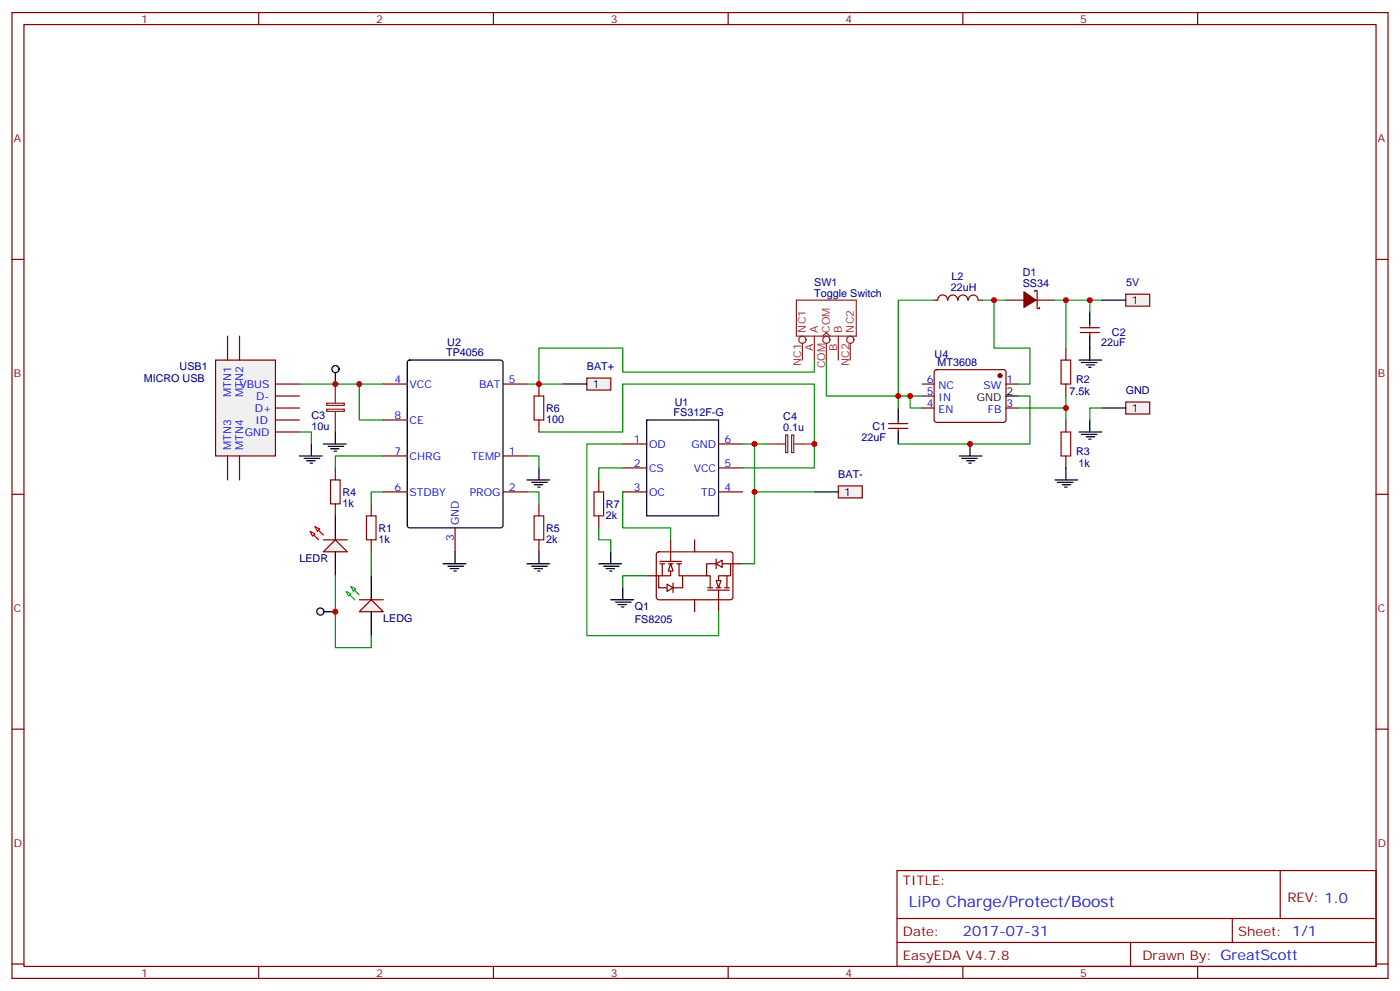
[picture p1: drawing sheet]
<svg xmlns="http://www.w3.org/2000/svg" width="412mm" height="292mm" viewBox="0 0 412 292" stroke-linecap="round" stroke-linejoin="round" font-family="sans-serif">
<g fill="none" stroke="#870000" stroke-width=".35">
<path d="M3.5 3.7h405.4v284.3h-405.4zM7.1 7.2h398.2v277.3h-398.2zM76.2 3.7v3.5M145.3 3.7v3.5M214.5 3.7v3.5M283.6 3.7v3.5M352.8 3.7v3.5M3.5 76.4h3.6M405.3 76.4h3.6M183.4 130.7h7.1M183.4 137.8h7.1M211.7 130.7h7"/>
<path d="M211.7 137.8h7M3.5 145.5h3.6M183.4 144.8h7.1M211.7 144.8h7M405.3 145.5h3.6M3.5 214.7h3.6M405.3 214.7h3.6M264.2 256.3h141.1v28.2h-141.1zM377.1 256.3v14.1M264.2 270.4h141.1M264.2 277.5h141.1M333 277.5v7"/>
<path d="M363 270.4v7.1M3.5 283.8h3.6M76.2 284.5v3.5M145.3 284.5v3.5M214.5 284.5v3.5M283.6 284.5v3.5M352.8 284.5v3.5M405.3 283.8h3.6"/>
</g>
<path d="M190.5 123.6h21.2v28.3h-21.2z" fill="none" stroke="#000" stroke-width=".35"/>
<path d="M63.5 106h17.6v28.2h-17.6z" fill="#f0f0f0" stroke="#870000" stroke-width=".35"/>
<g fill="none" stroke="#870000" stroke-width=".35">
<path d="M67 99v7M70.6 99v7M318.2 96.5h5.6M318.2 97.9h5.6M321 95.4v1.1M321 97.9v1.1M81.1 113.1h7.1M81.1 116.6h7.1M112.9 113.1h7M148.2 113.1h7M67 134.2v7.1M70.6 134.2v7.1"/>
<path d="M81.1 127.2h7.1M81.1 120.1h7.1M81.1 123.6h7.1M112.9 123.6h7M112.9 134.2h7M148.2 134.2h7M261.8 126.1h5.6M261.8 124.7h5.6M264.6 123.6v1.1M264.6 126.1v1.1M95.2 158.9h7.1M109.4 148.3v3.6"/>
<path d="M109.4 158.9v3.6M112.9 144.8h7M134.1 155.4v7.1M148.2 144.8h7"/>
</g>
<g fill="none" stroke="#8c2424" stroke-width=".35">
<path d="M234.6 88.4h17.6v10.6h-17.6zM239.9 99v7M242.4 99l1-1.1 1.1 1.1M246.9 99v7M96.2 118.7h5.2v.6h-5.2zM98.8 113.1v5.6M236.4 101.1v4.9M243.4 101.1v4.9M250.5 101.1v4.9M96.2 120.5h5.2v.6h-5.2zM98.8 121.2v6"/>
<circle cx="236.4" cy="100" r="1.06"/>
<circle cx="243.4" cy="100" r="1.06"/>
<circle cx="250.5" cy="100" r="1.06"/>
</g>
<path d="M321 91.9v3.5M321 99v3.5M120.2 106.2l.4-.2h26.9l.6 .4 .1 48.3-.5 .6-27.1 .1-.6-.5-.1-48.2zM264.6 120.1v3.5M264.6 127.2v3.5" fill="none" stroke="#000" stroke-width=".35"/>
<path d="M107.9 151.9h2.9v7h-2.9z" fill="none" stroke="#a10000" stroke-width=".35"/>
<path d="M91.4 156.5l2.4 2.4M92.8 155l2.4 2.5" fill="none" stroke="#f00" stroke-width=".35"/>
<path d="M95.2 162.5l3.6-3.6 3.5 3.6z" fill="#f0f0f0" stroke="#870000" stroke-width=".35"/>
<g fill="#f0f0f0" stroke="#f00" stroke-width=".35">
<path d="M92.8 155l1.4 .8-.7 .7z"/>
<path d="M91.4 156.5l1.4 .7-.7 .7z"/>
</g>
<path d="M98.8 151.9v7M98.8 162.5v7" fill="none" stroke="#000" stroke-width=".35"/>
<path d="M102 174.1l2.4 2.5M103.4 172.7l2.4 2.5" fill="none" stroke="#0f0" stroke-width=".35"/>
<path d="M105.8 176.6h7.1" fill="none" stroke="#870000" stroke-width=".35"/>
<path d="M105.8 180.1l3.6-3.5 3.5 3.5z" fill="#f0f0f0" stroke="#870000" stroke-width=".35"/>
<g fill="#f0f0f0" stroke="#0f0" stroke-width=".35">
<path d="M103.4 172.7l1.4 .7-.7 .7z"/>
<path d="M102 174.1l1.4 .7-.7 .7z"/>
</g>
<path d="M109.4 169.5v7.1M109.4 180.1v7" fill="none" stroke="#000" stroke-width=".35"/>
<path d="M312.6 106h2.8v7.1h-2.8zM312.6 127.2h2.8v7h-2.8z" fill="none" stroke="#a10000" stroke-width=".35"/>
<path d="M314 102.5v3.5M314 113.1v3.5M314 123.6v3.6M314 134.2v3.6" fill="none" stroke="#870000" stroke-width=".35"/>
<path d="M331.6 86.6h7.1v3.5h-7.1z" fill="#f0f0f0" stroke="#870000" stroke-width=".35"/>
<path d="M324.6 88.4h7" fill="none" stroke="#000" stroke-width=".35"/>
<g fill="none" stroke="#870000" stroke-width=".35">
<path d="M193.6 162.7l.4-.2h21.5l.4 .7-.1 12.9-.6 .5-21.4-.1-.5-.6v-12.7zM194.4 165.3h6.3M194.4 166h1.4M195.1 166v3.5M196.8 166h1.5M197.6 166v3.5h-3.6v3.5h2.5M197.6 162.5v2.8M198.3 171.6v2.8M199.3 166h1.4M200 166v3.5h1.1v3.5h-2.8M201.1 169.5h7M208.5 173.7h6.3"/>
<path d="M208.5 173h1.4M211 166h-2.9v3.5h1.1v3.5M211 164.6v2.8M211 173h1.4M211.7 173.7v2.9M212.7 166h2.5v3.5h-3.5v3.5M213.4 173h1.4M214.1 169.5v3.5"/>
</g>
<g fill="#fff" stroke="#870000" stroke-width=".35">
<path d="M197.6 166l.7 2.1h-1.5z"/>
<path d="M196.5 172l1.8 1-1.8 1.1z"/>
<path d="M211 170.9h1.4l-.7 2.1z"/>
<path d="M211 166l1.7-1.1v2.1z"/>
</g>
<path d="M98.8 137.8v3.5M98.8 148.3v3.6M158.7 148.3v3.6M158.7 158.9v3.6M197.6 158.9v3.6M204.6 158.9v3.6M190.5 169.5h3.5M204.6 176.6v3.5M211.7 176.6v3.5M215.2 166h3.5" fill="none" stroke="#870000" stroke-width=".35"/>
<path d="M97.4 141.3h2.8v7h-2.8zM157.3 151.9h2.9v7h-2.9z" fill="none" stroke="#a10000" stroke-width=".35"/>
<path d="M172.9 111.3h7v3.5h-7z" fill="#f0f0f0" stroke="#870000" stroke-width=".35"/>
<path d="M165.8 113.1h7.1" fill="none" stroke="#000" stroke-width=".35"/>
<path d="M157.3 116.6h2.9v7h-2.9z" fill="none" stroke="#a10000" stroke-width=".35"/>
<path d="M158.7 113.1v3.5M158.7 123.6v3.6" fill="none" stroke="#870000" stroke-width=".35"/>
<path d="M225.8 130.7h5.6M231.4 128.1h.7v5.1h-.7zM233.2 128.1h.6v5.1h-.6zM233.9 130.7h6" fill="none" stroke="#8c2424" stroke-width=".35"/>
<path d="M246.9 143.1h7.1v3.5h-7.1z" fill="#f0f0f0" stroke="#870000" stroke-width=".35"/>
<path d="M239.9 144.8h7" fill="none" stroke="#000" stroke-width=".35"/>
<path d="M175 144.8h2.8v7.1h-2.8z" fill="none" stroke="#a10000" stroke-width=".35"/>
<path d="M176.4 141.3v3.5M176.4 151.9v3.5" fill="none" stroke="#870000" stroke-width=".35"/>
<path d="M331.6 118.4h7.1v3.5h-7.1z" fill="#f0f0f0" stroke="#870000" stroke-width=".35"/>
<g fill="none" stroke="#000" stroke-width=".35">
<path d="M98.8 109.5v3.6M296.3 116.6h3.6M317.9 106h6.7M318.6 106.7h4.5M320 107.4h2.4M320.7 108.1h.7M321 102.5v3.5M88.2 134.2h6.7M89.6 134.9h4.6M90.3 135.6h2.5M91.4 136.3h.7M91.7 130.7v3.5"/>
<path d="M95.2 130.7h6.8M96.7 131.4h4.5M97.4 132.1h2.4M98.4 132.8h.7M98.8 127.2v3.5M282.6 134.2h6.7M283.3 134.9h4.6M284.7 135.6h2.5M285.4 136.3h.7M285.8 130.7v3.5M324.6 120.1h7M130.5 166h6.7"/>
<path d="M131.9 166.7h4.6M132.6 167.4h2.5M133.7 168.1h.7M134.1 162.5v3.5"/>
</g>
<g fill="none" stroke="#870000" stroke-width=".35">
<path d="M279.1 88.3a1.41 1.41 0 0 0-1.4-1.5 1.41 1.41 0 0 0-1.4 1.5l-1.1 .1M279.3 88.3a1.41 1.41 0 0 1 1.4-1.4 1.41 1.41 0 0 1 1.4 1.4M282.2 88.3a1.41 1.41 0 0 1 1.5-1.5 1.41 1.41 0 0 1 1.4 1.5M285.3 88.3a1.41 1.41 0 0 1 1.4-1.4 1.41 1.41 0 0 1 1.4 1.4M288.2 88.4h1.1M296.3 88.4h5.3M304.8 85.9v-.4h.7v5.3h.7v-.3M305.2 88.4h5.2M271.6 113.1h3.6M271.6 116.6h3.6M275.4 109l.5-.2h19.7l.5 .2 .2 .5v14.4l-.7 .5-20-.1-.4-.7v-14.1zM296.3 113.1h3.6"/>
<path d="M271.6 120.1h3.6M296.3 120.1h3.6"/>
</g>
<g fill="#870000" stroke="#870000" stroke-width=".35">
<path d="M301.6 85.9l3.6 2.5-3.6 2.1z"/>
<circle cx="294.6" cy="110.6" r=".53"/>
</g>
<circle cx="98.8" cy="108.7" r="1.06" fill="#f0f0f0" stroke="#000" stroke-width=".35"/>
<path d="M95.2 180.1h3.6" fill="none" stroke="#000" stroke-width=".35"/>
<circle cx="94.4" cy="180" r="1.06" fill="#f0f0f0" stroke="#000" stroke-width=".35"/>
<g fill="none" stroke="#000" stroke-width=".35">
<path d="M158.7 137.8v3.5M314 137.8v3.5M317.9 127.2h6.7M318.6 127.9h4.5M320 128.6h2.4M320.7 129.3h.7M321 123.6v3.6M155.2 141.3h6.7M156.6 142h4.6M157.3 142.7h2.5M158.4 143.4h.7M310.8 141.3h6.7"/>
<path d="M311.5 142h4.6M312.9 142.7h2.5M313.6 143.4h.7M155.2 166h6.7M156.6 166.7h4.6M157.3 167.4h2.5M158.4 168.1h.7M158.7 162.5v3.5M176.4 166h6.7M177.8 166.7h4.6M178.5 167.4h2.5M179.6 168.1h.7"/>
<path d="M179.9 176.6h6.7M179.9 162.5v3.5M181.3 177.3h4.6M182 178h2.5M183.1 178.7h.7M183.4 173v3.6"/>
</g>
<g fill="none" stroke="#008700" stroke-width=".35">
<path d="M275.2 88.4h-10.6v28.2h-21.2v-10.6M289.3 88.4h7M292.8 88.4v14.1h10.6v10.6h-3.5M310.4 88.4h3.6M321 91.9v-3.5h-7v14.1M321 88.4h3.6M88.2 113.1h24.7M105.8 113.1v10.5h7.1M155.2 113.1h10.6M239.9 106v3.5h-56.5v-7h-24.7v10.6M268.1 116.6v3.5h3.5M271.6 116.6h-7v3.5"/>
<path d="M299.9 116.6h3.5v14.1h-38.8M314 116.6v3.5M88.2 127.2h3.5v3.5M112.9 134.2h-14.1v3.6M155.2 134.2h3.5v3.6M158.7 127.2h24.7v-14.1h56.5v24.7h-21.2M183.4 130.7h-10.5v56.4h38.8v-7M183.4 137.8h-7v3.5M218.7 130.7h7.1M222.2 130.7v35.3h-3.5M299.9 120.1h14.1v3.5M324.6 120.1h-3.6v3.5"/>
<path d="M112.9 144.8h-3.5v3.5M155.2 144.8h3.5v3.5M176.4 155.4v3.5h3.5v3.6M183.4 144.8v10.6h14.2v3.5M222.2 144.8h17.7M98.8 169.5v21.2h10.6v-3.6M109.4 162.5v7M190.5 169.5h-7.1v3.5"/>
</g>
<g fill="#c00">
<circle cx="314" cy="120.1" r=".88"/>
<circle cx="321" cy="88.4" r=".88"/>
<circle cx="105.8" cy="113.1" r=".88"/>
<circle cx="98.8" cy="180.1" r=".88"/>
<circle cx="98.8" cy="113.1" r=".88"/>
<circle cx="239.9" cy="130.7" r=".88"/>
<circle cx="222.3" cy="130.7" r=".88"/>
<circle cx="222.3" cy="144.8" r=".88"/>
<circle cx="158.8" cy="113.1" r=".88"/>
<circle cx="285.8" cy="130.7" r=".88"/>
<circle cx="314" cy="88.4" r=".88"/>
<circle cx="264.6" cy="116.6" r=".88"/>
<circle cx="268.1" cy="116.6" r=".88"/>
<circle cx="292.8" cy="88.4" r=".88"/>
</g>
<text font-size="4.6" fill="#00f" x="267.8" y="266.9">LiPo Charge/Protect/Boost</text>
<text font-size="4.2" fill="#00f" x="283.6" y="275.7">2017-07-31</text>
<g font-size="3.9" fill="#800">
<text x="266" y="260.5">TITLE:</text>
<text x="379.2" y="265.5">REV: 1.0</text>
<text x="266" y="275.7">Date:</text>
<text x="364.8" y="275.7">Sheet: 1/1</text>
<text x="266" y="282.8">EasyEDA V4.7.8</text>
<text x="336.5" y="282.8">Drawn By: GreatScott</text>
</g>
<g font-size="3.2" fill="#800">
<text x="41.6" y="6.7">1</text>
<text x="110.8" y="6.7">2</text>
<text x="179.9" y="6.7">3</text>
<text x="249.1" y="6.7">4</text>
<text x="318.2" y="6.7">5</text>
<text x="4.1" y="41.8">A</text>
<text x="405.9" y="41.8">A</text>
<text x="4.1" y="110.9">B</text>
<text x="405.9" y="110.9">B</text>
<text x="4.1" y="180.1">C</text>
<text x="405.9" y="180.1">C</text>
<text x="4.1" y="249.2">D</text>
<text x="405.9" y="249.2">D</text>
<text x="41.6" y="287.5">1</text>
<text x="110.8" y="287.5">2</text>
<text x="179.9" y="287.5">3</text>
<text x="249.1" y="287.5">4</text>
<text x="318.2" y="287.5">5</text>
</g>
<g font-size="3.2" fill="#000080">
<text x="280.3" y="82.6">L2</text>
<text x="301.3" y="81.2">D1</text>
<text x="239.9" y="87.3">Toggle Switch</text>
<text x="239.9" y="84.1">SW1</text>
<text x="280.1" y="85.8">22uH</text>
<text x="301.3" y="84.5">SS34</text>
<text x="331.8" y="84.3">5V</text>
<text x="131.8" y="101.8">U2</text>
<text x="324.4" y="102">22uF</text>
<text x="327.6" y="98.8">C2</text>
<text x="131.4" y="105">TP4056</text>
<text x="275.3" y="105.5">U4</text>
<text x="276.2" y="107.8">MT3608</text>
<text x="42.3" y="112.6">MICRO USB</text>
<text x="52.9" y="109.1">USB1</text>
<text x="172.9" y="109.1">BAT+</text>
<text x="317" y="112.9">R2</text>
<text x="198.8" y="119.4">U1</text>
<text x="315" y="116.4">7.5k</text>
<text x="331.6" y="116.1">GND</text>
<text x="91.7" y="123.5">C3</text>
<text x="160.9" y="124.5">100</text>
<text x="160.9" y="121.3">R6</text>
<text x="198.4" y="122.6">FS312F-G</text>
<text x="230.7" y="123.8">C4</text>
<text x="91.7" y="126.7">10u</text>
<text x="230.7" y="127">0.1u</text>
<text x="253.8" y="129.8">22uF</text>
<text x="257" y="126.5">C1</text>
<text x="317" y="134.1">R3</text>
<text x="317.7" y="137.6">1k</text>
<text x="246.9" y="140.8">BAT-</text>
<text x="100.9" y="149.2">1k</text>
<text x="100.9" y="146">R4</text>
<text x="178.5" y="149.5">R7</text>
<text x="178.5" y="152.7">2k</text>
<text x="111.5" y="159.8">1k</text>
<text x="111.5" y="156.6">R1</text>
<text x="160.9" y="159.8">2k</text>
<text x="160.9" y="156.6">R5</text>
<text x="88.2" y="165.5">LEDR</text>
<text x="187" y="179.6">Q1</text>
<text x="112.9" y="183.2">LEDG</text>
<text x="187" y="183.5">FS8205</text>
</g>
<g font-size="3.2">
<text x="333.4" y="89.4">1</text>
<text x="174.6" y="114.1">1</text>
<text x="287.7" y="118">GND</text>
<text x="296.5" y="116.2">2</text>
<text x="333.4" y="121.2">1</text>
<text x="248.7" y="145.9">1</text>
</g>
<g font-size="3.2" fill="#8d2323">
<text x="237.4" y="97.9" transform="rotate(-90 237.4 97.9)">NC1</text>
<text x="240.9" y="97.9" transform="rotate(-90 240.9 97.9)">A</text>
<text x="244.5" y="97.9" transform="rotate(-90 244.5 97.9)">COM</text>
<text x="248" y="97.9" transform="rotate(-90 248 97.9)">B</text>
<text x="251.5" y="97.9" transform="rotate(-90 251.5 97.9)">NC2</text>
<text x="236" y="107.7" transform="rotate(-90 236 107.7)">NC1</text>
<text x="239.5" y="103.2" transform="rotate(-90 239.5 103.2)">A</text>
<text x="246.6" y="103.2" transform="rotate(-90 246.6 103.2)">B</text>
<text x="250.1" y="107.7" transform="rotate(-90 250.1 107.7)">NC2</text>
<text x="243.1" y="108.5" transform="rotate(-90 243.1 108.5)">COM</text>
</g>
<g font-size="3.2" fill="#00f">
<text x="116.2" y="112.7">4</text>
<text x="149.9" y="112.7">5</text>
<text x="273" y="112.7">6</text>
<text x="296.5" y="112.7">1</text>
<text x="68.1" y="116.8" transform="rotate(-90 68.1 116.8)">MTN1</text>
<text x="70.5" y="114.1">VBUS</text>
<text x="71.6" y="116.8" transform="rotate(-90 71.6 116.8)">MTN2</text>
<text x="75.5" y="117.7">D-</text>
<text x="120.6" y="114.1">VCC</text>
<text x="141.2" y="114.1">BAT</text>
<text x="273" y="119.8">4</text>
<text x="273" y="116.2">5</text>
<text x="276.5" y="118">IN</text>
<text x="276.5" y="114.5">NC</text>
<text x="289.7" y="114.5">SW</text>
<text x="296.5" y="119.8">3</text>
<text x="75" y="121.2">D+</text>
<text x="75.2" y="124.7">ID</text>
<text x="116.2" y="123.3">8</text>
<text x="120.6" y="124.7">CE</text>
<text x="276.5" y="121.5">EN</text>
<text x="291" y="121.5">FB</text>
<text x="72.1" y="128.2">GND</text>
<text x="186.7" y="130.4">1</text>
<text x="191.2" y="131.8">OD</text>
<text x="203.7" y="131.8">GND</text>
<text x="213.4" y="130.4">6</text>
<text x="68.1" y="132.5" transform="rotate(-90 68.1 132.5)">MTN3</text>
<text x="71.6" y="132.5" transform="rotate(-90 71.6 132.5)">MTN4</text>
<text x="116.2" y="133.9">7</text>
<text x="120.6" y="135.3">CHRG</text>
<text x="138.9" y="135.3">TEMP</text>
<text x="149.9" y="133.9">1</text>
<text x="186.7" y="137.4">2</text>
<text x="213.4" y="137.4">5</text>
<text x="191.2" y="138.8">CS</text>
<text x="204.4" y="138.8">VCC</text>
<text x="116.2" y="144.5">6</text>
<text x="120.6" y="145.9">STDBY</text>
<text x="138.4" y="145.9">PROG</text>
<text x="149.9" y="144.5">2</text>
<text x="186.7" y="144.5">3</text>
<text x="191.2" y="145.9">OC</text>
<text x="206.6" y="145.9">TD</text>
<text x="213.4" y="144.5">4</text>
<text x="135.1" y="154.7" transform="rotate(-90 135.1 154.7)">GND</text>
<text x="133.7" y="159.2" transform="rotate(-90 133.7 159.2)">3</text>
</g>
</svg>
